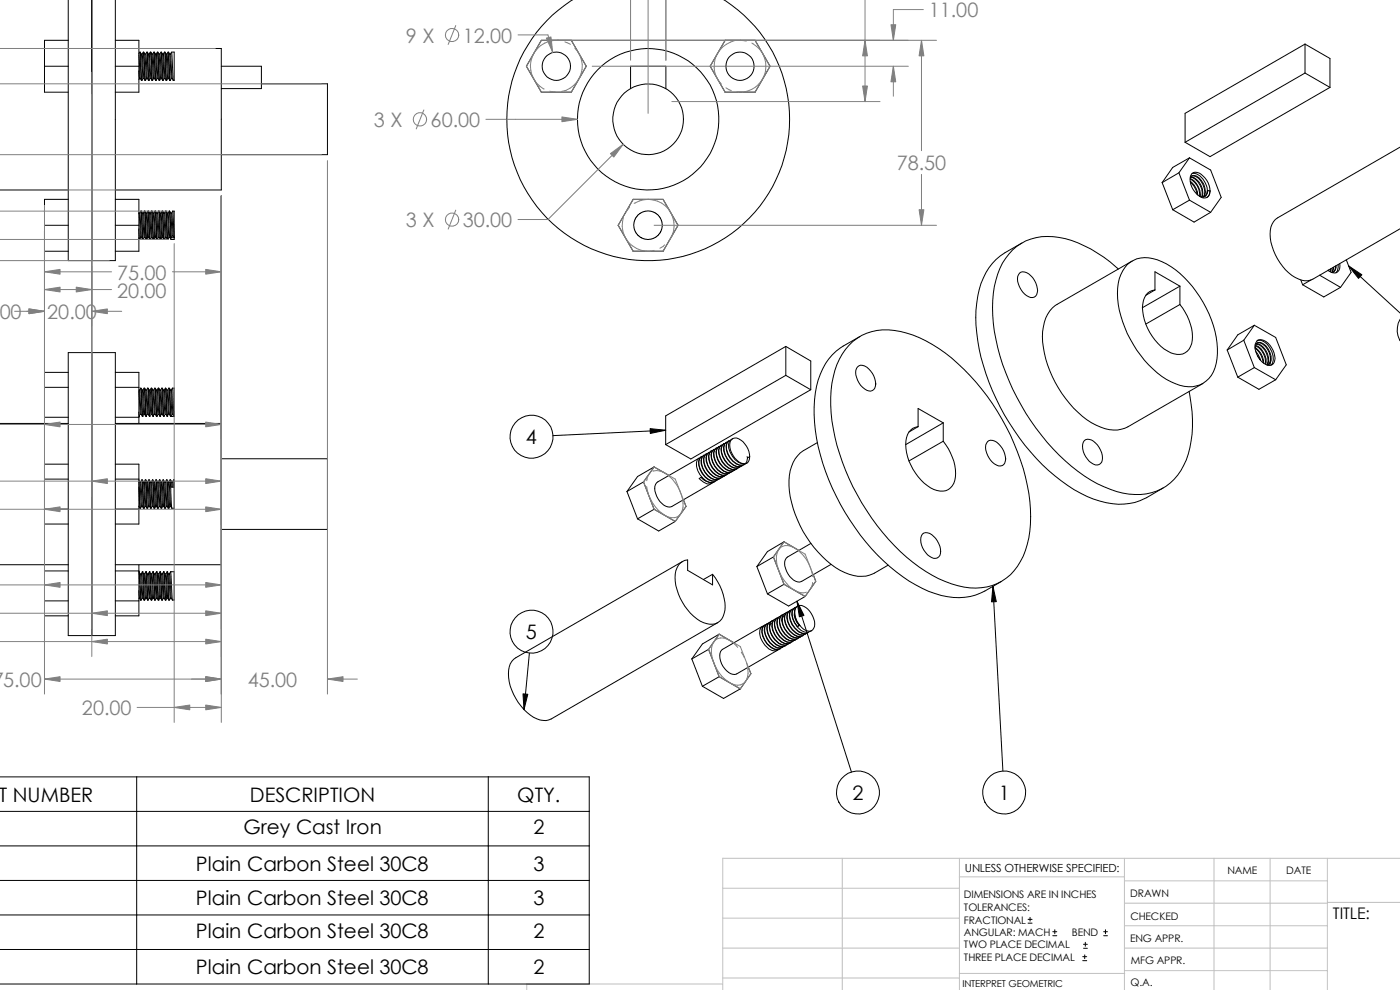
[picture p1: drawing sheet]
<svg xmlns="http://www.w3.org/2000/svg" width="297mm" height="210mm" viewBox="0 0 297 210" stroke-linecap="round" stroke-linejoin="round" font-family="sans-serif">
<g fill="none" stroke="#c0c0c0" stroke-width=".21">
<path d="M153.3 188.4h50.2M153.3 194.8h50.2M178.7 182.1v28M203.5 186h35M203.5 182.1v28M238.5 186.9h43.1M238.5 196.4h43.1M238.5 191.6h43.1M238.5 182.1v28M257.6 182.1v28M269.5 182.1v28M281.6 182.1v28"/>
<path d="M281.6 191.4h15.5M297.1 182.1h-143.8v28M153.3 208.7h-41.5v1.4M153.3 201.1h50.2M153.3 207.5h50.2M203.5 206.5h35.1M238.5 201.1h43.1M238.5 205.9h43.1"/>
</g>
<g fill="none" stroke="#000" stroke-width=".21">
<path d="M14.5 -.1v55.4h10v-55.3M19.5 -.1v55.4zM153.5 -.1a30 30 0 0 1 6.7 45 30 30 0 0 1-45.4 0 30 30 0 0 1 6.7-44.9M-.1 10.3h9.5M9.4 14.1h5.1M14.5 8.6h-5.1v11h5.1M24.5 8.6h5v11h-5M24.5 14.1h5M29.5 11.4l.2-.3 .3 5.9M29.5 15l.1 1.6M29.5 10.3h17.4v30h-22.4M29.5 11.6l.2 4.8 .4 .7"/>
<path d="M29.6 11h.2M29.8 16.6h-.2l-.1 .3M30 11.5l-.2-.4 .3 5.7v.3l.3-.5h.1l.4 .5M30 11.5h.1M30 11.5l.4 5.1M30.1 11.5l.3-.4 .4 5.9M30.1 11.5l.4 5.1M30.4 11h.1M30.7 11.5l.4 5.1M30.9 11.5l.4 5.1M30.9 11.5h-.2l-.2-.4 .4 5.9M30.9 11.5l.3-.4 .3 5.9"/>
<path d="M31.1 16.6l-.2 .4M31.1 16.6h.2l.2 .5M31.2 11h.1M31.2 11.1l.4 6 .2-.5M31.3 11.1l.2 .4h.2M31.5 11.5l.3 5.1M31.5 17.1h.1M31.7 11.5l.2-.4 .4 5.9M31.7 11.5l.3 5.1M31.8 16.6h.2l.4 .5M31.9 11h.1M32.2 11.5l.4 5.1"/>
<path d="M32.2 11.5l-.2-.4 .3 6 .3-.5M32.2 11.5h.2M32.4 11.5l.3-.4 .3 5.9M32.4 11.5l.4 5.1M32.6 16.6h.2M32.6 11h.1M32.7 11.1l.4 5.9M32.8 11.1l.2 .4M32.8 16.6l.3 .5M33 11.5l.4 5.1M33 11.5h.1M33.1 11.5l.4 5.1"/>
<path d="M33.4 11.1l-.3 .4M33.4 11h.1M33.4 11.1l.4 5.9M33.5 11.1l.4 6 .2-.5h.2l.3 .5M33.5 11.1l.2 .4M33.5 16.6h-.1l-.3 .4M33.5 16.6l.4 .5M33.7 11.5h.2M33.7 11.5l.4 5.1M33.9 11.5l.4 5.1M34.1 11.1l-.2 .4M34.2 11.1l.3 5.9"/>
<path d="M34.2 11h.1M34.5 11.5h.2M34.5 11.5l.3 5.1M34.5 11.5l-.3-.4 .4 6 .2-.5M34.7 11.5l.2-.4 .4 5.9M34.7 11.5l.3 5.1M34.8 16.6h.3M34.9 11h.1M35 16.6l.3 .5M35.2 11.5l.4 5.1M35.4 11.5l.4 5.1M35.4 11.5h-.2l-.2-.4 .3 5.9"/>
<path d="M35.4 11.5l.2-.4 .4 5.9M35.6 16.6l-.2 .4M35.6 16.6h.2l.3 .5M35.6 11h.1M36 11.5l-.2-.4 .3 5.9M36 11.5h.2M36 11.5l.4 5.1M36.2 11.5l.3 5.1M36.2 11.5l.2-.4 .4 5.9M36.4 16.6l-.2 .4M36.4 16.6h.1M36.4 11h.6v6.1h-.2"/>
<path d="M36.5 16.6l.2 .5M46.9 14.1h8.6v4.7h-8.6M55.5 17.8h14v15h-22.6M114.9 8.6h6.3l3.2 5.5-3.2 5.5h-6.3l-3.2-5.5zM133.8 18.8v-4.7h7.5v4.7M153.8 8.6h6.4l3.2 5.5-3.2 5.5h-6.4l-3.1-5.5zM276.9 15.5l5.3 3M276.9 9.4v6.1M276.9 9.4l5.3 3v6.1M276.9 15.5l-25.5 14.7M276.9 9.4l-25.5 14.6v6.2M282.2 18.5l-25.5 14.7-5.3-3"/>
<path d="M246.5 38.7l2.3 5.8M250.1 36.7l2.2 5.8M250.1 36.7l-3.6 2M252.3 33.5l4.5 2.6 2.3 5.8-2.3 3.1M252.3 33.5l-2.2 3.2M252.3 33.5l-3.5 2-2.3 3.2M252.5 38a3.7 3.7 0 0 1 2 3.7 1.17 1.17 0 0 0 1.3-.1 1.17 1.17 0 0 0 .4-1.2M252.5 38.5a3.6 3.6 0 0 1 1.6 2.9M252.5 37.9a3.7 3.7 0 0 1 2.1 3.8M252.5 37.6a3.5 3.5 0 0 1 2.4 4.1M252.6 38.7l.1 .1M252.6 38.7a3.8 3.8 0 0 1 1.4 2.5"/>
<path d="M252.6 37.4a1.86 1.86 0 0 1 2.2 1 3.3 3.3 0 0 1 .5 3.4M252.9 36.8a1.75 1.75 0 0 1 2.3 .5 4 4 0 0 1 1.3 4.1 1.37 1.37 0 0 1-2.1 .2 4.2 4.2 0 0 1-1.8-4.4zM252.9 36.8a2.24 2.24 0 0 1 2.3 1.2l.9 1.8 .1 .7M297.1 31.2l-26.1 15a4.1 4.1 0 0 0-1.5 4.3 11.5 11.5 0 0 0 6 8.7 3.3 3.3 0 0 0 3 0l18.6-10.7M-.1 40.3h14.6M9.4 47.8h5.1M14.5 42.3h-5.1v11h5.1M24.5 42.3h5v11h-5M24.5 47.8h5M29.5 48.6l.1 2.2 .3-.4M29.5 45.2h.2l.3 5.1M29.5 50.4v.4"/>
<path d="M29.5 50.7l.1 .1M29.5 45.3l.3 5 .6 .5M29.9 44.8l-.3 .4M29.9 44.8l.2 .6 .3 5.4M29.9 44.8l.4 6M30 44.8l.2 .4h.2l.2-.4M30.2 45.3l.4 5.1M30.4 45.3l.4 5.1M30.6 50.4l-.2 .4M30.6 50.4h.2M30.6 44.8h.1M30.6 44.8l.4 6"/>
<path d="M30.7 44.8l.4 6 .3-.4M30.7 44.8l.3 .4h.2l.2-.4M30.8 50.4l.3 .4M31 45.3l.3 5.1M31.2 45.3l.3 5.1M31.3 50.4h.2M31.5 44.8l.3 6 .3-.4M31.5 44.8l.2 .4 .3 4.9 .1 .3h.2M31.5 44.8l.2 6M31.5 50.4l.4 .4M31.7 45.2h.2M31.9 45.2l.3 4.9 .4 .7"/>
<path d="M32.1 44.8l.4 6M32.1 44.8l-.2 .4M32.1 44.8h.2M32.3 44.8l.3 6 .3-.4M32.3 44.8l.2 .4M32.5 45.2h.2l.3 5.1M32.5 45.2l.4 5.2M32.9 50.4h.1l.4 .4M32.9 44.8l.4 6M32.9 44.8l-.3 .4M32.9 44.8h.1M33 44.8l.4 6"/>
<path d="M33 44.8l.2 .4h.2M33.2 45.3l.4 5.1M33.4 45.2l.4 5.1M33.6 50.4l-.2 .4M33.6 50.4h.2l.2 .4M33.7 44.8l-.3 .4M33.7 44.8h.1M33.7 44.8l.3 6M33.7 44.8l.3 .4h.2l.2-.4M33.7 44.8l.4 6 .2-.4M34 45.3l.3 5.1M34 50.8h.1"/>
<path d="M34.2 45.3l.3 5.1M34.3 50.4h.2M34.5 44.8l.2 .4h.2l.2-.4M34.5 44.8l.3 6M34.5 44.8l.3 6 .3-.4M34.5 50.4l.4 .4M34.7 45.3l.4 5.1M34.9 45.3l.4 5.1M35.1 50.4h.2M35.1 44.8l.2 .6 .3 5.4M35.1 44.8l.4 6M35.3 44.8l.2 .4"/>
<path d="M35.3 50.4l.3 .4M35.5 45.2l.4 5.2M35.5 45.2h.1M35.6 45.2l.4 5.2M35.9 50.4l-.3 .4M35.9 50.4h.1M35.9 44.8l-.3 .4M35.9 44.8h.1M35.9 44.8l.4 6M36 44.8l.3 5.6M36 44.8l.2 .4M36 50.4l.3 .4h.7v-.4"/>
<path d="M36.2 45.2l.3 4.8M36.2 45.2h.2M36.3 50.4h.7M36.4 45.2l.3 4.8M36.5 50l-.2 .4M36.5 50h.2M36.6 44.8l.4 5.6M36.6 44.8l-.2 .4M36.7 44.8h.3v5.6M36.7 50l.3 .4M134.3 42.3h6.4l3.1 5.5-3.1 5.5h-6.4l-3.2-5.5zM136 50.4l-1-.9-.5-1v-1l.3-1.2 .9-1 1-.5 1-.1 1.3 .4 1 .9 .4 1 .1 1-.4 1.3-.9 .9-1 .5-1 .1-1.2-.4"/>
<path d="M216.3 58a1.76 1.76 0 0 1 2.4 .5 4.1 4.1 0 0 1 1.2 4 1.36 1.36 0 0 1-2.1 .2 4.6 4.6 0 0 1-1.9-4zM216.8 51.6l-3.6 2a12.8 12.8 0 0 0-5.8 9.2 34.6 34.6 0 0 0 2.4 18.3 46.5 46.5 0 0 0 18.1 22.8 17.2 17.2 0 0 0 12.8 2.7 23.9 23.9 0 0 0 6.1-3.1M237.3 57.1a25.3 25.3 0 0 0-13.9-6.9 11 11 0 0 0-11.7 7.9 28.1 28.1 0 0 0 0 15.6 48.4 48.4 0 0 0 18.3 27.3 20.8 20.8 0 0 0 12 3.9 10.7 10.7 0 0 0 9.7-7.3 26.3 26.3 0 0 0 .6-14.6M239.1 56.1a6.3 6.3 0 0 1 7.4-.6 22.1 22.1 0 0 1 10.5 12.4 15 15 0 0 1 .4 11 5.6 5.6 0 0 1-7.1 2.8 18.3 18.3 0 0 1-9.8-8.6 20.5 20.5 0 0 1-3.3-13 7.9 7.9 0 0 1 1.9-4zM240.2 55.4l-15.9 9.2a7 7 0 0 0-3.1 5.7 23.2 23.2 0 0 0 7.5 17.2 12.1 12.1 0 0 0 8.4 3.7l2.2-.6 15.9-9.2M248.8 44.5l4.5 2.6 3.5-2.1M252.3 42.5l4.5 2.5M252.3 42.5l-3.5 2M255 41.7a3.5 3.5 0 0 0-2.3-4.2h-.1l.2-.2a1.83 1.83 0 0 1 2.1 1 3.2 3.2 0 0 1 .5 3.5M256.2 40.4l.5 .1M256.2 40.4l-.2 .7-.5 .6M256.7 40.5l-.1 .7-.6 .7"/>
<path d="M276 59.4l.4 1M278.1 59.4l-1.7 1M280 58.4l4.4 2.6M281.9 57.3v.1M282.3 57.1l-.1 .5M282.4 57l-.1 .7M282.8 56.8l-.3 1M282.9 56.7l-.2 .9-.1 .2M283.3 56.4a1.25 1.25 0 0 1-.6 1.4M283.4 56.4a1.21 1.21 0 0 1-.8 1.4M283.9 56.1l-.2 1.4-.3 .4M284.2 55.9a1.43 1.43 0 0 1-.6 1.9 1.43 1.43 0 0 1-1.9-.5"/>
<path d="M285.6 55.1l1 2.7-2.2 3.2M286.1 56.4l11 10M14.5 79h-5.1v10.8M14.5 74.8h10v60h-10zM19.5 74.8v60M24.5 79h5v10.8M166.7 79.6l-25.5 14.7M166.7 79.6l5.3 3.1M166.7 73.5v6.1M166.7 73.5l5.3 3.1v6.1M166.7 73.5l-25.5 14.7v6.1M180.1 73.2a11.1 11.1 0 0 1 10.9-2.9 28.4 28.4 0 0 1 13.5 8.1 47.7 47.7 0 0 1 14.1 29.6 18.5 18.5 0 0 1-3.5 13.1 11.1 11.1 0 0 1-11.9 3.1 30.6 30.6 0 0 1-14.7-9.8 48.5 48.5 0 0 1-12.2-26.9 19.6 19.6 0 0 1 3.1-13.4z"/>
<path d="M181.9 77.8a1.69 1.69 0 0 1 2.4 .5 4.1 4.1 0 0 1 1.3 4 1.31 1.31 0 0 1-2.2 .2 4.2 4.2 0 0 1-1.7-4.4zM182.5 71.4a17.8 17.8 0 0 0-6.7 4.8 17.9 17.9 0 0 0-3.1 11.8 46.1 46.1 0 0 0 9.8 25.5 35.6 35.6 0 0 0 15.8 12.4 12.9 12.9 0 0 0 10.6-.5l3.5-2M245 61.5a2.9 2.9 0 0 0-2.6 3 11.2 11.2 0 0 0 6 10.3 3 3 0 0 0 4.5-2.6 11 11 0 0 0-2.6-7.6M245 61.5l-1.9 1.2M250.3 60.7l-5.3-3v3.8M250.3 60.7v3.9M250.3 64.6l-7.2 4.1M250.3 60.7l-7.9 4.6M260.3 74.3l2.3 5.7M263.9 72.2l2.2 5.8M263.9 72.2l-3.6 2.1M266.1 69l4.5 2.6 2.3 5.8-2.3 3.2"/>
<path d="M266.1 78l4.5 2.6M266.1 69l-2.2 3.2M266.1 78l-3.5 2M266.1 69l-3.5 2-2.3 3.3M266.3 73.7a4 4 0 0 1 1.8 3.3M266.3 73.9a.94 .94 0 0 1 1.1-1.3 3.6 3.6 0 0 1 2.1 4.3l-.6 .5M266.3 73.4a3.5 3.5 0 0 1 2.1 3.8M266.4 73.3a3.7 3.7 0 0 1 2.1 4M266.4 74.6l.5 .6 .5 1.2M266.4 74h-.1a4 4 0 0 1 1.7 2.9M266.5 73a3.3 3.3 0 0 1 2.3 4.4M266.5 72.9a3.3 3.3 0 0 1 2.7 3.7l-.4 .8"/>
<path d="M266.7 72.3a1.8 1.8 0 0 1 2.3 .5 4.1 4.1 0 0 1 1.3 4.1 1.36 1.36 0 0 1-2.2 .2 4.6 4.6 0 0 1-1.8-4zM266.7 72.8a1.48 1.48 0 0 1 1.7 .6 3.8 3.8 0 0 1 1 3.6l-.5 .4M266.7 72.3l.2-.1a2.72 2.72 0 0 1 2.5 1.5 3.8 3.8 0 0 1 .6 3.4l-.4 .4M266.8 75.5l.5 .8M266.9 72.2l-.2 .1M269.5 75.6a2.18 2.18 0 0 1-.2 1.9M276.4 60.4l4.4 2.6 3.6-2M297.1 67.7a4.5 4.5 0 0 0 0 4.6M-.1 89.8h14.6M9.4 88.5h5.1M9.4 82.2h5.1M14.5 98.5h-5.1v12.7h5.1"/>
<path d="M24.5 89.8h22.4v30h-22.4M24.5 98.5h5v12.7h-5M24.5 88.5h5M24.5 82.2h5M29.5 83l.3 4.9h.2M29.5 82.8h.1M29.5 87.4v.9l.1-.2M29.5 88.3h.1M29.6 82.8l.4 5.1M29.8 82.4l.4 5.9-.2-.4M29.9 82.3l-.3 .5M30.2 82.8l-.3-.4 .4 5.9 .1-.2"/>
<path d="M30.2 82.8h.2M30.2 82.8l.3 5.1M30.2 88.3h.1M30.4 82.8l.3 5.1M30.6 82.4l.3 5.9-.2-.4h-.2M30.7 82.3l-.3 .5M30.9 82.8l.4 5.1M30.9 82.8l-.2-.4 .4 5.9v-.2M30.9 82.8h.2M30.9 88.3h.2M31.1 82.8l.4 5.1M31.3 82.4l.4 5.9-.2-.4h-.2"/>
<path d="M31.4 82.4l.4 5.9v-.2M31.4 82.3l-.3 .5M31.5 82.4l.2 .4M31.7 82.8h.1M31.7 82.8l.1 .9a13.9 13.9 0 0 0 .3 4.2l.5 .4M31.7 88.3h.1M31.8 82.8l.4 5.1M32.1 82.4l.4 5.9M32.2 82.3l-.4 .5M32.4 82.8l-.2-.4 .4 5.9v-.2M32.4 82.8h.2M32.6 82.8l.4 5.1"/>
<path d="M32.9 82.4l.3 5.9-.2-.4h-.2l-.4-5.1M32.9 82.3l-.3 .5M33.1 82.8h.3M33.2 88.3h.1M33.6 82.4l.4 5.9-.3-.4-.3-5.1M33.7 82.3l-.3 .5M33.7 87.9h-.2v-.2l-.3-4.7-.3-.6 .4 5.9 .1-.2M33.9 82.8l-.2-.4 .3 5.9 .1-.2M33.9 82.8h.2M33.9 82.8l.4 5.1M34 88.3h.1M34.1 82.8l.4 5.1"/>
<path d="M34.3 82.4l.4 5.9-.2-.4h-.2M34.4 82.4l.4 5.9v-.2M34.4 82.3l-.3 .5M34.5 82.4l.2 .4M34.7 82.8h.1M34.7 82.8l.4 5.1M34.7 88.3h.1M34.8 82.8l.4 5.1M35.1 82.4l.3 5.9-.2-.4h-.1M35.2 82.3l-.4 .5M35.4 82.8l.4 5.1h.2l.2 .4M35.4 82.8l-.2-.4 .4 5.9v-.2"/>
<path d="M35.4 82.8h.2M35.5 88.3h.1M35.6 82.8l.4 5.1M35.8 82.4l.4 5.9M35.9 82.3l-.3 .5M36.2 82.8l.3 5.1M36.2 82.8l-.3-.4 .4 5.9 .2-.4M36.2 82.8h.2v.3l.2 3.7a1.34 1.34 0 0 0 .3 1.3M36.2 88.3h.8M36.3 82.8l.3-.5h.4v6M36.5 87.9h.2l.3 .4M36.6 82.4l.4 5.9"/>
<path d="M46.9 97.3h22.6v15h-22.6M138.8 99.1l-2.3 3.1M138.8 99.1l3.1 1.7M138.8 99.1l-3.5 2-2.3 3.2M141.2 91.3l-23.9 1.1M148.3 97.2l-8.8 5a1.94 1.94 0 0 0-.4 2.5 3.8 3.8 0 0 0 3 2.9l.4-.2 8.5-4.9M148.5 97.1l-.2 .1a2.15 2.15 0 0 0-.3 2.7 3.8 3.8 0 0 0 3.2 2.5l.6-.4M148.8 96.9a1.61 1.61 0 0 0-.5 1.8 4.5 4.5 0 0 0 2.7 3.4l1-.2M149.1 96.8l-.3 .1a2.16 2.16 0 0 0-.2 2.7 3.6 3.6 0 0 0 3.1 2.5l.6-.4M149.4 96.6a1.44 1.44 0 0 0-.6 1.8 4.7 4.7 0 0 0 2.8 3.4l1-.2M149.6 96.5a1.34 1.34 0 0 0-.8 1.9 4.5 4.5 0 0 0 2.8 3.3h.7l.5-.3M149.9 96.3a1.51 1.51 0 0 0-.6 1.8 4.5 4.5 0 0 0 2.8 3.4h.6l.3-.2"/>
<path d="M150.2 96.2l-.3 .1a2.12 2.12 0 0 0-.3 2.7 4.3 4.3 0 0 0 2.5 2.4h.7l.6-.3M150.4 96a1.44 1.44 0 0 0-.6 1.8 3.9 3.9 0 0 0 3.4 3.4l.4-.2M150.7 95.9l-.3 .1a2.19 2.19 0 0 0-.2 2.7 3.8 3.8 0 0 0 3.1 2.4l.6-.3M150.9 95.6a1.61 1.61 0 0 0-.5 1.9 3.9 3.9 0 0 0 3.4 3.4l.3-.2M151.2 95.6h-.3a2.16 2.16 0 0 0-.2 2.7 3.8 3.8 0 0 0 3.2 2.5l.5-.3M151.5 95.3a1.46 1.46 0 0 0-.6 1.9 3.7 3.7 0 0 0 3.4 3.3l.3-.1M151.7 95.3a1.34 1.34 0 0 0-.7 1.9 4.5 4.5 0 0 0 2.7 3.3h.7l.5-.3M152 95a1.51 1.51 0 0 0-.6 1.9 4.5 4.5 0 0 0 2.8 3.3h.7l.3-.1M152.3 95h-.3l-.4 .4a3.7 3.7 0 0 0 1.3 3.9 1.87 1.87 0 0 0 2.6 .6M152.5 94.7a1.51 1.51 0 0 0-.5 1.9 3.9 3.9 0 0 0 3.4 3.3l.3-.1M152.8 94.7h-.3a2.12 2.12 0 0 0-.2 2.8 3.7 3.7 0 0 0 3.1 2.4l.6-.3M153 94.4a2.16 2.16 0 0 0-.2 2.8 3.6 3.6 0 0 0 3.1 2.5l.4-.2"/>
<path d="M153 94.4h.1M153.3 94.4h-.3a2.08 2.08 0 0 0-.2 2.7 3.8 3.8 0 0 0 3.2 2.5l.5-.3M153.6 94.1a1.61 1.61 0 0 0-.6 1.9 4.5 4.5 0 0 0 2.8 3.3h.7l.3-.2M153.8 94.1a1.34 1.34 0 0 0-.7 1.8 4.7 4.7 0 0 0 2.8 3.4h.6l.6-.3M154.1 93.8a1.51 1.51 0 0 0-.6 1.9 4.7 4.7 0 0 0 2.8 3.3h.7l.3-.2M154.4 93.8h-.3a2.32 2.32 0 0 0-.2 2.7 4.2 4.2 0 0 0 2.5 2.5h.7l.5-.3M154.6 93.5a1.51 1.51 0 0 0-.5 1.9 3.9 3.9 0 0 0 3.4 3.3l.3-.1M154.9 93.4l-.3 .1a2.12 2.12 0 0 0-.2 2.7 4.3 4.3 0 0 0 2.5 2.5 1.33 1.33 0 0 0 1.7-1.5M155.2 93.2a1.39 1.39 0 0 1 1.9 .1 4.2 4.2 0 0 1 1.8 4.4 1.34 1.34 0 0 1-2.2 .3 4.4 4.4 0 0 1-1.7-4.5zM155.4 93a1.54 1.54 0 0 0-.8 2.1 3.9 3.9 0 0 0 3.4 3.3l.5-.1M155.8 99.8h-.1M156.3 99.5h.1"/>
<path d="M157.4 98.8l-.1 .1M157.9 98.6h.1M158.5 96.9l.1 .3M159 96.9l-.4 .3M172 82.7l-25.4 14.7-5.4-3.1M173.4 93.9l-2.9 1.7a7.8 7.8 0 0 0-3.1 7.4 23.5 23.5 0 0 0 10.8 18 7.4 7.4 0 0 0 7.3 .6l2.9-1.7M194.8 90.5l-2 1.2M194.8 90.5a3.3 3.3 0 0 0-2.6 3.8 11.4 11.4 0 0 0 5.9 9.5 3 3 0 0 0 4.6-2.6 10.6 10.6 0 0 0-2.6-7.6M200.1 89.7v3.9M200.1 89.7l-5.3-3v3.8M200.1 93.6l-7.3 4.2M200.1 89.7l-7.9 4.6"/>
<path d="M209.5 93.7a1.76 1.76 0 0 1 2.4 .5 4.1 4.1 0 0 1 1.2 4.1 1.37 1.37 0 0 1-2.1 .1 4.6 4.6 0 0 1-1.9-4zM230 93.5a1.76 1.76 0 0 1 2.4 .5 4 4 0 0 1 1.3 4 1.37 1.37 0 0 1-2.1 .2 4.2 4.2 0 0 1-1.8-4.4zM262.6 80l4.5 2.6 3.5-2M-.1 119.8h14.6M9.4 119.8v10.8h5.1M9.4 101.6h5.1M9.4 108h5.1M24.5 101.6h5M24.5 108h5M29.5 101.9l.3 5.9M29.5 103.3l.2 4.5M29.5 101.9l.2 .3"/>
<path d="M29.5 107.4l.2 .4 .4-.4M29.5 107.4h.1M29.5 119.8v10.8h-5M29.7 102.3l.4 5.1M29.7 102.2h.1M29.8 102.2l.4 5.2M30.1 107.4h.1l.2 .4 .4-.4M30.1 101.8l-.3 .4M30.2 101.9l.4 5.9M30.2 101.9l.2 .3 .4 5.2M30.2 101.8l.2 6M30.4 102.2h.2"/>
<path d="M30.6 102.2l.3 5.2M30.8 107.4h.2M30.8 101.9l.4 5.9M30.8 101.8l-.2 .4M30.8 101.8h.1M30.9 101.9l.3 .3M30.9 107.4l.3 .4M30.9 101.9l.4 5.9M31.2 102.3l.3 5.1M31.2 102.2h.2M31.2 107.8h.1M31.4 102.3l.3 5.1"/>
<path d="M31.5 107.4h.2l.3 .4 .3-.4M31.5 107.4l-.2 .4M31.6 101.8l-.3 .4M31.6 101.8l.2 .8 .2 5.2M31.6 101.9l.4 5.9M31.7 101.9l.2 .3M31.9 102.2l.4 5.2M31.9 102.2h.2M32.1 102.3l.4 5.1M32.3 107.4h.2M32.3 101.8l-.2 .4M32.3 101.8h.1"/>
<path d="M32.3 101.9l.4 5.9M32.4 101.9l.3 .3M32.4 101.9l.4 5.9M32.5 107.4l.2 .4M32.7 102.2h.2M32.7 102.2l.3 5.2M32.9 102.2l.3 5.2M33 107.4h.2M33.1 107.4l-.4 .4M33.1 101.8l-.2 .4M33.1 101.8h.1M33.1 101.9l.3 5.9"/>
<path d="M33.2 101.9l.4 5.9M33.2 101.9l.2 .3 .4 5.2M33.2 107.4l.2 .4 .4-.4M33.4 102.2h.2M33.6 102.2l.4 5.2M33.8 107.4h.2l.2 .4 .3-.4M33.8 101.8l-.2 .4M33.8 101.8l.2 .3 .3 5.7M33.8 101.9l.4 5.9M34 101.9l.2 .3M34.2 102.2h.1M34.2 102.3l.3 5.1"/>
<path d="M34.3 102.2l.4 5.2M34.5 107.4h.2l.3 .4M34.6 101.8l-.3 .4M34.6 101.8h.1M34.6 101.9l.4 5.9M34.7 101.9l.2 .3M34.7 101.9l.4 5.9M34.9 102.2h.2M34.9 102.3l.4 5.1M35.1 102.3l.4 5.1M35.3 107.4l-.3 .4M35.3 107.4h.2l.2 .4"/>
<path d="M35.3 101.8l-.2 .4M35.3 101.9l.4 5.9M35.3 101.8h.1M35.4 101.9l.3 .3M35.4 101.9l.4 5.9M35.7 102.2l.3 5.2M35.7 102.2h.2M35.9 102.3l.3 5.1 .2 .4h.6v-4.5M36 107.4l-.3 .4M36 107.4h.2M36.1 101.9l.3 5.9M36.1 101.8l-.2 .4"/>
<path d="M36.1 101.8h.1M36.2 101.9l.2 .3M36.2 101.9l.1 1.4h.7M36.4 102.2h.2M36.4 102.2l.1 1.1M36.6 102.2l.1 1.1M36.8 101.8l-.2 .4M36.8 101.9l.2 1.4M36.8 101.8h.2v1.5M133 104.3l2.3 5.8M135.3 110.1l4.4 2.5 3.6-2M136.5 102.2l2.3 5.8"/>
<path d="M136.5 102.2l-3.5 2.1M138.8 108l4.5 2.6M138.8 108l-3.5 2.1M144.3 119.5l1-.6 .6-.1v2.2l5.3 3.1v-2.3a10.3 10.3 0 0 1 2.4 8.3 2.93 2.93 0 0 1-4.4 2 11.4 11.4 0 0 1-5.9-10.3 3.9 3.9 0 0 1 1-2.3zM144.8 119.1l-35.4 20.4a3.9 3.9 0 0 0-1.5 4.3 11.5 11.5 0 0 0 6 8.7 3.7 3.7 0 0 0 3 0l35.4-20.4M145 106l.5 1.4-2.2 3.2M148.7 101.3l1 .7M151.6 102.2a2.24 2.24 0 0 1-2.8-1l-.5 .3a3 3 0 0 0 2.4 1.2l.6-.3M152 101.9h.1M153.1 101.3h.1M153.7 101h-.1M154.1 100.7h.1"/>
<path d="M154.7 100.4h-.1M155.3 100.1h-.1M164.1 118.2l-3.5 2M164.1 118.2l2.2 5.8M166.3 114.9l-2.2 3.3M166.3 114.9l3.2 1.9M166.3 114.9l-3.5 2.1-2.2 3.2M172 115.3l-4.9 2.9a1.94 1.94 0 0 0-.4 2.4 3.8 3.8 0 0 0 2.9 2.9l6.7-3.8M195.7 113.3a1.76 1.76 0 0 1 2.4 .5 4 4 0 0 1 1.3 4.1 1.37 1.37 0 0 1-2.2 .1 3.8 3.8 0 0 1-1.5-4.7zM9.4 121.1h5.1M9.4 127.5h5.1M24.5 121.1h5"/>
<path d="M24.5 127.5h5M29.5 125.3l.1 1.6 .2 .4M29.5 126.9h.1M29.6 121.6a1.16 1.16 0 0 1 .3 1.1l.2 4.2M29.8 121.7h.2l.2-.4 .4 6M29.9 127.3l-.3-5.9-.1-.1 .3 6M30 121.8l.3 5 .3 .5 .3-.4M30.1 126.9h.3M30.2 126.9l-.4 .4M30.2 121.3l.2 .7 .3 5.3M30.4 121.6l.2 .4 .3 4.9M30.5 121.7h.2l.2-.4 .4 6"/>
<path d="M30.7 121.8l.4 5.1 .3 .4M30.9 126.9h.2M30.9 121.3h.2l.1 .7 .2 5.3M31.1 121.6a7.3 7.3 0 0 1 .4 3.2l.2 2.1-.2 .4M31.3 121.7h.2l.2-.4 .4 6M31.7 126.9h.1M31.7 121.3l.1 .1 .4 5.9M31.8 121.6a1.52 1.52 0 0 1 .4 1.4l.2 3.9-.3 .4-.3-.6-.3-4.9M32 121.7h.2l.3-.4 .3 6M32.2 121.8l.4 5.1 .3 .4 .3-.4M32.4 126.9h.2M32.5 121.3l.1 .7 .3 5.3"/>
<path d="M32.6 121.6a1.27 1.27 0 0 1 .3 1.3l.2 4M32.8 121.7h.2M33 121.7l.3 4.8 .3 .8M33 121.7l.2-.4 .4 6M33.1 126.9h.3M33.2 121.3l.2 .2 .3 5.8M33.4 121.6a10.2 10.2 0 0 1 .4 4.3l.1 1-.3 .4M33.5 121.7h.2M33.7 121.7l.3-.4 .3 6M33.7 121.8l.4 5.1 .3 .4M33.9 126.9h.2M34 121.3l.1 .1 .3 5.9"/>
<path d="M34.1 121.6l.2 .4 .4 4.9M34.3 121.7h.2l.2-.4 .4 6M34.5 121.8l.3 4.9 .3 .6 .3-.4M34.7 126.9l-.2 .4M34.7 126.9h.1M34.7 121.3l.1 .1 .4 5.9M34.8 121.6a6.1 6.1 0 0 1 .5 3.2l.1 2.1M35.1 121.7h.1l.3-.4 .3 6M35.4 126.9h.2M35.5 121.3l.1 .7 .3 5.3M35.6 121.6l.3 .4 .2 4.2a.82 .82 0 0 1-.3 1.1l-.2-.6-.4-4.9M35.8 121.7h.2l.2-.4 .4 6"/>
<path d="M36.2 126.9h.2M36.2 121.3h.8v6a.83 .83 0 0 1-.8-1.1l-.2-4.4M112.3 138.6l-1.1 11.9M146.8 139.8l2.2 5.8M150.3 137.8l-3.5 2M150.3 137.8l2.3 5.8M151.2 121.8l-2 1.1M152.6 134.5l-3.6 2.1-2.2 3.2M152.6 134.5l-2.3 3.3M152.6 134.5l3.1 1.9M160.6 120.2l2.2 5.8M161.7 132.9l-8.4 4.9a2.78 2.78 0 0 0 .1 3.6l.4 .5a2.25 2.25 0 0 0 2.5 1.1l8.7-5.1"/>
<path d="M162 132.8h-.1a1.84 1.84 0 0 0-.6 2.5 4.1 4.1 0 0 0 3.2 2.8l.7-.3M162.2 132.6a1.38 1.38 0 0 0-.6 1.5 4.1 4.1 0 0 0 3.4 3.7l.5-.2M162.5 132.5h-.1a1.71 1.71 0 0 0-.5 2.4 3.9 3.9 0 0 0 3.1 2.9l.6-.2 .1-.2M162.7 132.4a1.68 1.68 0 0 0-.4 2.3 3.8 3.8 0 0 0 3.2 2.8l.4-.2M162.8 132.3h-.1M162.8 126l4.5 2.6 3.5-2.1M163 132.2a1.76 1.76 0 0 0-.6 2.4 4.6 4.6 0 0 0 2.5 2.8l.7 .1 .6-.4M163.3 132h-.1a1.85 1.85 0 0 0-.3 2.4 4.1 4.1 0 0 0 3.1 2.8l.6-.2M163.5 131.9l-.4 .3a2.95 2.95 0 0 0 .2 3 3.3 3.3 0 0 0 2.8 2l.7-.4M163.7 132.2l-.5 .7v.3M163.8 131.7l-.3 .2a3.4 3.4 0 0 0 .8 3.8 2.32 2.32 0 0 0 2.8 1M163.8 131.7h-.1"/>
<path d="M164.1 131.6h-.1a1.79 1.79 0 0 0-.6 2.4 4.1 4.1 0 0 0 3.2 2.9l.7-.4M164.3 131.4a1.38 1.38 0 0 0-.6 1.5 4.1 4.1 0 0 0 3.4 3.7l.5-.2M164.6 131.3h-.1a1.8 1.8 0 0 0-.5 2.4 3.9 3.9 0 0 0 3.2 2.9l.7-.4M164.8 131.1l-.2 .2a3.3 3.3 0 0 0 .8 3.8l1.6 1.1 .6 .1 .5-.2M164.9 131.1h-.1M165.1 131a1.76 1.76 0 0 0-.6 2.4 4.1 4.1 0 0 0 3.2 2.9l.7-.4M165.4 130.8a1.85 1.85 0 0 0-.4 2.3 3.9 3.9 0 0 0 3.1 2.9l.6-.2M165.7 130.7h-.1a1.76 1.76 0 0 0-.5 2.4 4.6 4.6 0 0 0 2.5 2.8h.6l.7-.3M165.9 130.5a1.85 1.85 0 0 0-.4 2.3 3.9 3.9 0 0 0 3.2 2.9l.4-.2M165.9 130.4v.1M166 137.3l-.1 .1M166.2 130.3a1.79 1.79 0 0 0-.6 2.5 4.1 4.1 0 0 0 3.1 2.8l.7-.3"/>
<path d="M166.3 130.7l-.2 .2-.2 .8M166.3 124l-3.5 2M166.3 124l4.5 2.5M166.4 130.2a1.81 1.81 0 0 0-.4 2.3 4.1 4.1 0 0 0 3.2 2.9l.6-.2M166.5 130.1l-.1 .1M166.8 130h-.1a1.84 1.84 0 0 0-.6 2.5 4.1 4.1 0 0 0 3.2 2.8l.7-.3M167 129.9a1.81 1.81 0 0 0-.4 2.3 4.1 4.1 0 0 0 3.2 2.9l.4-.2M167 129.8v.1M167.3 129.8h-.1a1.71 1.71 0 0 0-.5 2.4 3.9 3.9 0 0 0 3.1 2.8l.6-.2 .1-.1M167.6 129.5l-.1 .1a1.77 1.77 0 0 0-.4 2.3 4.6 4.6 0 0 0 2.5 2.8h.7l.4-.1M167.8 129.5h-.1a1.8 1.8 0 0 0-.5 2.4 4.6 4.6 0 0 0 2.5 2.8h.6l.7-.3M168 129.2h.1"/>
<path d="M168 129.3a1.85 1.85 0 0 0-.4 2.3 4.1 4.1 0 0 0 3.2 2.9l.4-.2M168.1 136.1h.1M168.3 129.2a1.67 1.67 0 0 0-.6 2.4 4 4 0 0 0 3.2 2.8l.6-.3M168.5 130.2a3.3 3.3 0 0 0 1 2.4M168.6 129a1.72 1.72 0 0 0-.4 2.3 4 4 0 0 0 3.1 2.9l.9-.4M168.6 128.9h-.1M168.9 128.8h-.1a1.84 1.84 0 0 0-.6 2.5l1 1.6M169 128.7a1.69 1.69 0 0 1 2.4 .5 4.1 4.1 0 0 1 1.2 4.1 1.33 1.33 0 0 1-2.1 .2 4.3 4.3 0 0 1-1.7-4.5zM169.1 127.6l11.5 36.2M169.2 135.5h.1M169.2 128.6a1.36 1.36 0 0 0-.7 1.5l.6 1.8 .6 .8M169.5 132.6l-.3 .3"/>
<path d="M169.6 132.5l-.1 .1M169.7 132.7l-.5 .2M170.3 134.9h-.1M170.8 134.6h-.1M171.3 134.3h.1M172.6 121.9l.5 1.4-2.3 3.2M210.7 124.4l2.1 39.2M149 145.6l4.5 2.6 3.6-2.1M152.6 143.6l-3.6 2M152.6 143.6l4.5 2.5M158.7 141.5l.6 1.4-2.2 3.2M-.1 164.8h125.1v43.9h-125.1"/>
<path d="M-.1 172.1h125.1M-.1 179.5h125.1M29 164.8v43.9M103.6 164.8v43.9M-.1 186.8h125.1M-.1 194.1h125.1M218.1 195.8h.8M218.1 195h.8M218.5 194.6v.8M223.4 198.5h.8M223.4 197.7h.8M223.8 197.2v.9"/>
<path d="M230.3 199.9v.8M234.1 198.5h.8M234.1 197.7h.8M234.5 197.2v.9M-.1 201.4h125.1M229.7 203.8h.8M229.7 202.9h.8M229.9 201.2h.8M229.9 200.3h.8M230.1 202.6v.8"/>
<circle cx="118" cy="14.1" r="2.99"/>
<circle cx="157" cy="14.1" r="2.99"/>
<circle cx="137.5" cy="25.3" r="7.5"/>
<circle cx="137.5" cy="25.3" r="15"/>
<circle cx="112.8" cy="92.6" r="4.6"/>
<circle cx="112.8" cy="134" r="4.6"/>
<circle cx="182" cy="168.1" r="4.6"/>
<circle cx="213" cy="168.1" r="4.6"/>
</g>
<g fill="none" stroke="#808080" stroke-width=".21">
<path d="M133.8 -.1v12.9M137.5 -.1v24.1M141.3 -.1v12.9M183.5 0v21.5M0 17.8h68.2M0 10.3h45.7M19.5 15.3v124M96.7 5.4l-1.6 4M109.9 7.4h6.3l1.1 3.7M116.6 19.3l1.3 .2M118.7 8.6a5.5 5.5 0 0 0-5.9 3.8 5.5 5.5 0 0 0 2.6 6.5M119.8 8.9l1.2 .5"/>
<path d="M121.2 8.6l3.2 5.5-3.2 5.5h-6.3l-3.2-5.5 3.2-5.5h83.8M122 10.2a5.4 5.4 0 0 1-2.8 9.2M125.6 14.1h67.1M153.8 8.6l-3.1 5.5 3.1 5.5h6.4l3.2-5.5-3.2-5.5M154 18.6l1.2 .6M155.8 8.6a5.5 5.5 0 0 0-2.8 9.2M157.1 8.6l1.2 .1M159.5 9.1a5.5 5.5 0 0 1 2.8 6.5 5.5 5.5 0 0 1-5.9 3.9M189.5 14.1v6.3M195.5 8.6v23.4M195.9 2h-6.4v6.6M0 32.8h68.2"/>
<path d="M69.5 34.1v113.1M89.9 23.3l-1.6 4M103.1 25.3h19.4M132.2 30.6l-16 16h-6.3M142.5 21.5h44.2M195.5 37v10.8M-.1 55.3h23.3M0 44.8h35.7M0 40.3h45.7M0 50.8h35.7M9.4 43.6v103.6M9.4 57.7h14.3"/>
<path d="M36.6 57.7h10.3M37 51.7v101.5M46.9 41.6v111.6M96.7 44.6l-1.6 4M132.2 46.1a5.5 5.5 0 0 0 6.6 7M133.6 43.9l-.8 1.1M134.3 42.3h6.4l3.1 5.5-3.1 5.5h-6.4l-3.2-5.5zM134.5 43.1a5.5 5.5 0 0 1 7 .9 5.5 5.5 0 0 1 .4 7.1M138.8 47.8h59.9M141 51.9l-1 .8M3.1 66h6.3M9.4 61.4h14.3"/>
<path d="M19.5 66h6.3M-.1 90h47M138.5 99.9a3.6 3.6 0 0 1 3.5 1.1 8 8 0 0 1 2.7 7.3 2.09 2.09 0 0 1-2.9 1.4 8.5 8.5 0 0 1-4.6-6.4M138.8 99.1l4.5 2.5 2.2 5.8-2.2 3.2-4.5-2.6-2.3-5.8zM-.1 102.1h47M-.1 108h47M137.6 100.8l-.4 1.2M166.3 114.9l4.5 2.7 2.3 5.7-2.3 3.2-4.5-2.5-2.2-5.8zM-.1 124.1h47M-.1 130.1h47M-.1 136.1h47M152.6 134.5l4.5 2.7 2.2 5.7-2.2 3.2-4.5-2.5-2.3-5.8z"/>
<path d="M156.5 137.3a4.8 4.8 0 0 0-3.6-2 2.45 2.45 0 0 0-2 3 8.1 8.1 0 0 0 4.9 6.9 2.24 2.24 0 0 0 2.9-2.4l-.3-2.2M157.3 138.3l.6 1.1M172.4 123.6l-.4 1.2M172.4 122.3a8.1 8.1 0 0 0-4.6-6.4 2.18 2.18 0 0 0-3.1 2.1 8.1 8.1 0 0 0 5 7.7l.6 .1 .8-.2M9.4 144.1h.1M9.4 144.1h37.5M29.1 150.1h17.8M69.5 144.1h6.3"/>
<circle cx="95.9" cy="7.4" r="1.4"/>
<circle cx="89.1" cy="25.3" r="1.41"/>
<circle cx="95.9" cy="46.6" r="1.4"/>
</g>
<g fill="#808080" stroke="#808080" stroke-width=".21">
<path d="M6.1 65.5l3.3 .5-3.3 .5z"/>
<path d="M43.6 89.5l3.3 .5-3.3 .6z"/>
<path d="M9.4 90l3.3-.5v1.1z"/>
<path d="M43.6 101.6l3.3 .5-3.3 .5z"/>
<path d="M19.5 102.1l3.3-.5v1z"/>
<path d="M43.6 107.5l3.3 .5-3.3 .5z"/>
<path d="M9.4 108l3.3-.5v1z"/>
<path d="M43.6 149.6l3.3 .5-3.3 .5z"/>
<path d="M37 150.1l3.3-.5v1z"/>
<path d="M43.6 143.6l3.3 .5-3.3 .5z"/>
<path d="M69.5 144.1l3.3-.5v1z"/>
<path d="M43.6 123.6l3.3 .5-3.3 .5z"/>
<path d="M9.4 124.1l3.3-.5v1z"/>
<path d="M43.6 129.6l3.3 .5-3.3 .5z"/>
<path d="M19.5 130.1l3.3-.5v1z"/>
<path d="M43.6 135.6l3.3 .5-3.3 .5z"/>
<path d="M19.5 136.1l3.3-.5v1z"/>
<path d="M9.4 144.1l3.3-.5v1z"/>
<path d="M19.5 66l3.3-.5v1z"/>
<path d="M9.4 61.4l3.3-.5v1z"/>
<path d="M16.2 60.9l3.3 .5-3.3 .5z"/>
<path d="M9.4 57.7l3.3-.6v1.1z"/>
<path d="M43.6 57.1l3.3 .6-3.3 .5z"/>
<path d="M119.2 24.8l3.3 .5-3.3 .5z"/>
<path d="M189.5 14.1l.5 3.3h-1z"/>
<path d="M183.5 8.6l.5 3.3h-1z"/>
<path d="M115.9 8.1l1-.3 .4 3.3z"/>
<path d="M189 5.2h1l-.5 3.4z"/>
<path d="M183 18.2h1l-.5 3.3z"/>
<path d="M129.5 32.6l2.7-2-2 2.7z"/>
<path d="M195.5 8.6l.5 3.3h-1z"/>
<path d="M195 44.5h1l-.5 3.3z"/>
</g>
<path d="M286.1 56.4l2.8 1.9-.7 .8zM137.9 90.9l3.3 .4-3.2 .6zM169.1 127.6l1.5 3-1 .3zM210.7 124.4l.7 3.2-1 .1zM111 147.2l1 .1-.8 3.2z" fill="#000" stroke="#000" stroke-width=".21"/>
<g font-size="4.2" fill="#808080">
<text x="197" y="3.7">11.00</text>
<text x="86.1" y="9.1">9 X</text>
<text x="98.2" y="9.1">12.00</text>
<text x="79.3" y="27">3 X</text>
<text x="91.4" y="27">60.00</text>
<text x="190.2" y="36.2">78.50</text>
<text x="86.1" y="48.2">3 X</text>
<text x="98.2" y="48.2">30.00</text>
<text x="24.8" y="59.3">75.00</text>
<text x="24.8" y="63.1">20.00</text>
<text x="-.1" y="67.7">00</text>
<text x="10" y="67.7">20.00</text>
<text x=".7" y="145.7">5.00</text>
<text x="52.6" y="145.7">45.00</text>
<text x="17.4" y="151.7">20.00</text>
</g>
<g font-size="4.2">
<text x="111.6" y="94.2">4</text>
<text x="111.6" y="135.6">5</text>
<text x="-.3" y="170.1">T NUMBER</text>
<text x="53" y="170.1">DESCRIPTION</text>
<text x="109.7" y="170.1">QTY.</text>
<text x="180.8" y="169.7">2</text>
<text x="211.9" y="169.7">1</text>
<text x="51.6" y="177">Grey Cast Iron</text>
<text x="113.2" y="177">2</text>
<text x="41.6" y="184.7">Plain Carbon Steel 30C8</text>
<text x="113.1" y="184.7">3</text>
<text x="41.6" y="192.1">Plain Carbon Steel 30C8</text>
<text x="113.1" y="192.1">3</text>
<text x="41.6" y="199">Plain Carbon Steel 30C8</text>
<text x="113.1" y="199">2</text>
<text x="41.6" y="206.7">Plain Carbon Steel 30C8</text>
<text x="113.1" y="206.7">2</text>
</g>
<text font-size="3.4" x="282.8" y="194.9">TITLE:</text>
<text font-size="2.4" x="204.7" y="185">UNLESS OTHERWISE SPECIFIED:</text>
<g font-size="2.2">
<text x="260.4" y="185.5">NAME</text>
<text x="272.9" y="185.5">DATE</text>
<text x="204.5" y="190.6">DIMENSIONS ARE IN INCHES</text>
<text x="239.8" y="190.3">DRAWN</text>
<text x="204.5" y="193.3">TOLERANCES:</text>
<text x="204.5" y="195.9">FRACTIONAL</text>
<text x="239.8" y="195.2">CHECKED</text>
<text x="204.5" y="201.2">TWO PLACE DECIMAL</text>
<text x="204.5" y="203.8">THREE PLACE DECIMAL</text>
<text x="204.5" y="198.5">ANGULAR: MACH</text>
<text x="227.4" y="198.5">BEND</text>
<text x="239.8" y="199.8">ENG APPR.</text>
<text x="239.9" y="209.3">Q.A.</text>
<text x="239.9" y="204.6">MFG APPR.</text>
</g>
<text font-size="2" x="204.2" y="209.4">INTERPRET GEOMETRIC</text>
</svg>
